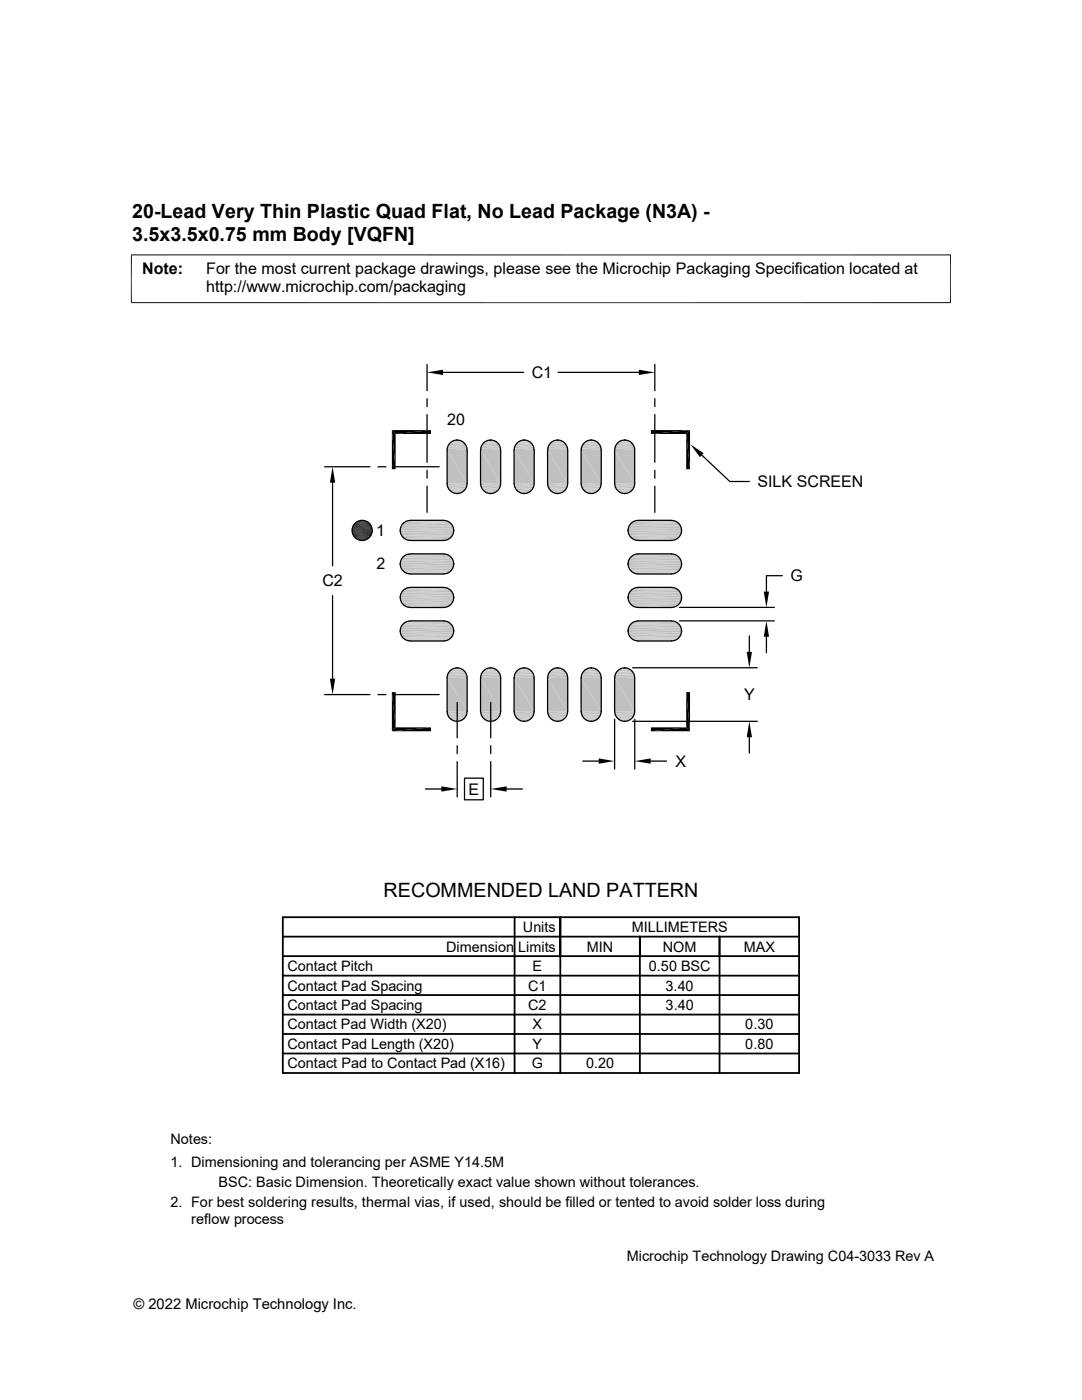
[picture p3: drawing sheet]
<svg xmlns="http://www.w3.org/2000/svg" width="216mm" height="279mm" viewBox="0 0 216 279" stroke-linecap="round" stroke-linejoin="round" font-family="sans-serif">
<g fill="#c0c0c0">
<path d="M90.9 87.8h.7z"/>
<path d="M97.6 87.8h.7z"/>
<path d="M104.2 87.8h.7z"/>
<path d="M110.9 87.8h.7z"/>
<path d="M117.6 87.8h.7z"/>
<path d="M124.3 87.8h.7z"/>
<path d="M124 87.9h1.3z"/>
<path d="M124.3 87.8l1 .1z"/>
<path d="M117.3 87.9h1.3z"/>
<path d="M117.6 87.8l1 .1z"/>
<path d="M110.6 87.9h1.4z"/>
<path d="M110.9 87.8l1.1 .1z"/>
<path d="M103.9 87.9h1.4z"/>
<path d="M104.2 87.8l1.1 .1z"/>
<path d="M97.2 87.9h1.4z"/>
<path d="M97.6 87.8l1 .1z"/>
<path d="M90.5 87.9h1.4z"/>
<path d="M90.9 87.8l1 .1z"/>
</g>
<path d="M123.6 88h2" fill="none" stroke="#c0c0c0" stroke-width=".2"/>
<path d="M124 87.9h1.3l.3 .2z" fill="#c0c0c0"/>
<path d="M116.9 88h2.1" fill="none" stroke="#c0c0c0" stroke-width=".2"/>
<g fill="#c0c0c0">
<path d="M117.3 87.9h1.3l.4 .2z"/>
<path d="M110.3 88.1l.3-.2 1.7 .2z"/>
<path d="M110.6 87.9h1.4l.3 .2z"/>
<path d="M103.6 88.1l.3-.2 1.7 .2z"/>
<path d="M103.9 87.9h1.4l.3 .2z"/>
</g>
<path d="M96.9 88h2" fill="none" stroke="#c0c0c0" stroke-width=".2"/>
<path d="M97.2 87.9h1.4l.3 .2z" fill="#c0c0c0"/>
<path d="M90.2 88h2" fill="none" stroke="#c0c0c0" stroke-width=".2"/>
<path d="M90.5 87.9h1.4l.3 .2z" fill="#c0c0c0"/>
<path d="M89.9 88.2h2.6M96.6 88.2h2.6M103.3 88.2h2.6M110 88.2h2.6M116.7 88.2h2.6M123.4 88.2h2.5" fill="none" stroke="#c0c0c0" stroke-width=".21"/>
<path d="M89.7 88.4h3.1M96.4 88.4h3M103 88.4h3.1M109.7 88.4h3.1M116.4 88.4h3.1M123.1 88.4h3.1" fill="none" stroke="#c0c0c0" stroke-width=".23"/>
<path d="M89.5 88.7h3.4M96.2 88.7h3.4M102.8 88.7h3.5M109.5 88.7h3.5M116.2 88.7h3.5M122.9 88.7h3.5" fill="none" stroke="#c0c0c0" stroke-width=".3"/>
<path d="M89.3 89h3.8M96 89h3.8M102.7 89h3.8M109.4 89h3.8M116.1 89h3.7M122.8 89h3.7" fill="none" stroke="#c0c0c0" stroke-width=".32"/>
<path d="M89.2 89.6h4M89.2 89.3h4M95.9 89.6h4M95.9 89.3h4M102.6 89.6h4M102.6 89.3h4M109.3 89.6h4M109.3 89.3h3.9M116 89.6h4M116 89.3h3.9M122.6 89.6h4M122.7 89.3h3.9" fill="none" stroke="#c0c0c0" stroke-width=".34"/>
<g fill="#c0c0c0">
<path d="M122.6 89.8l4 6.7h-4z"/>
<path d="M122.6 89.8h4v6.7z"/>
<path d="M116 89.8l4 6.7h-4z"/>
<path d="M116 89.8h4v6.7z"/>
<path d="M109.3 89.8l4 6.7h-4z"/>
<path d="M109.3 89.8h4v6.7z"/>
<path d="M102.6 89.8l4 6.7h-4z"/>
<path d="M102.6 89.8h4v6.7z"/>
<path d="M95.9 89.8l4 6.7h-4z"/>
<path d="M95.9 89.8h4v6.7z"/>
<path d="M89.2 89.8l4 6.7h-4z"/>
<path d="M89.2 89.8h4v6.7z"/>
</g>
<path d="M89.2 96.7h4M95.9 96.7h4M102.6 96.7h4M109.3 96.7h4M116 96.7h4M122.6 96.7h4" fill="none" stroke="#c0c0c0" stroke-width=".36"/>
<path d="M89.2 97h4M89.3 97.3h3.8M95.9 97h4M96 97.3h3.8M102.6 97h4M102.7 97.3h3.8M109.3 97h3.9M109.4 97.3h3.8M116 97h3.9M116.1 97.3h3.7M122.7 97h3.9M122.8 97.3h3.7" fill="none" stroke="#c0c0c0" stroke-width=".32"/>
<path d="M89.5 97.6h3.4M96.2 97.6h3.4M102.8 97.6h3.5M109.5 97.6h3.5M116.2 97.6h3.5M122.9 97.6h3.5" fill="none" stroke="#c0c0c0" stroke-width=".3"/>
<path d="M89.7 97.9h3.1M96.4 97.9h3M103 97.9h3.1M109.7 97.9h3.1M116.4 97.9h3.1M123.1 97.9h3.1" fill="none" stroke="#c0c0c0" stroke-width=".25"/>
<path d="M89.9 98.1h2.6M96.6 98.1h2.6M103.3 98.1h2.6M110 98.1h2.6M116.7 98.1h2.6M123.4 98.1h2.5" fill="none" stroke="#c0c0c0" stroke-width=".2"/>
<path d="M123.6 98.2l1.7 .2h-1.3z" fill="#c0c0c0"/>
<path d="M123.6 98.3h2" fill="none" stroke="#c0c0c0" stroke-width=".2"/>
<path d="M116.9 98.2l1.7 .2h-1.3z" fill="#c0c0c0"/>
<path d="M116.9 98.3h2.1" fill="none" stroke="#c0c0c0" stroke-width=".2"/>
<g fill="#c0c0c0">
<path d="M110.3 98.2l1.7 .2h-1.4z"/>
<path d="M110.3 98.2h2l-.3 .2z"/>
<path d="M103.6 98.2l1.7 .2h-1.4z"/>
<path d="M103.6 98.2h2l-.3 .2z"/>
<path d="M96.9 98.2l1.7 .2h-1.4z"/>
</g>
<path d="M96.9 98.3h2" fill="none" stroke="#c0c0c0" stroke-width=".2"/>
<path d="M90.2 98.2l1.7 .2h-1.4z" fill="#c0c0c0"/>
<path d="M90.2 98.3h2" fill="none" stroke="#c0c0c0" stroke-width=".2"/>
<g fill="#c0c0c0">
<path d="M90.9 98.5h.7z"/>
<path d="M97.6 98.5h.7z"/>
<path d="M104.2 98.5h.7z"/>
<path d="M110.9 98.5h.7z"/>
<path d="M117.6 98.5h.7z"/>
<path d="M124.3 98.5h.7z"/>
<path d="M124 98.4l1 .1z"/>
<path d="M124 98.4h1.3z"/>
<path d="M117.3 98.4l1 .1z"/>
<path d="M117.3 98.4h1.3z"/>
<path d="M110.6 98.4l1 .1z"/>
<path d="M110.6 98.4h1.4z"/>
<path d="M103.9 98.4l1 .1z"/>
<path d="M103.9 98.4h1.4z"/>
<path d="M97.2 98.4l1.1 .1z"/>
<path d="M97.2 98.4h1.4z"/>
<path d="M90.5 98.4l1.1 .1z"/>
<path d="M90.5 98.4h1.4z"/>
</g>
<g fill="none" stroke="#c0c0c0" stroke-width=".2">
<path d="M80.6 110.9h9.2M80.6 117.6h9.2M80.6 107.5h9.2M80.6 114.2h9.2M80.9 107.7h8.6M80.9 114.4h8.6M80.9 104h8.6M80.9 110.7h8.6M80.9 117.4h8.6M81.2 103.9h8M81.2 110.6h8M81.2 117.3h8"/>
<path d="M81.2 107.8h8M81.2 114.5h8M81.5 107.9h7.4M81.5 114.5h7.4M81.5 103.9h7.4M81.5 110.6h7.4M81.5 117.2h7.4M126 110.9h9.3M126 117.6h9.3M126 107.5h9.3M126 114.2h9.3M126.3 107.7h8.7"/>
<path d="M126.3 114.4h8.7M126.3 104h8.7M126.3 110.7h8.7M126.3 117.4h8.7M126.6 103.9h8.1M126.6 110.6h8.1M126.6 117.3h8.1M126.6 107.8h8.1M126.6 114.5h8.1M127 103.9h7.3M127 110.6h7.3M127 117.2h7.3"/>
<path d="M127 107.9h7.3M127 114.5h7.3M80.6 124.3h9.2M80.6 120.9h9.2M80.9 121h8.6M80.9 127.7h8.6M80.9 124.1h8.6M81.2 124h8M81.2 121.2h8M81.2 127.8h8M81.5 121.2h7.4M81.5 127.9h7.4"/>
<path d="M81.5 123.9h7.4M126 124.3h9.3M126 120.9h9.3M126.3 121h8.7M126.3 127.7h8.7M126.3 124.1h8.7M126.6 124h8.1M126.6 121.2h8.1M126.6 127.8h8.1M127 123.9h7.3M127 121.2h7.3M127 127.9h7.3"/>
</g>
<path d="M80.6 104.2h9.2M126 104.2h9.3M80.6 127.6h9.2M126 127.6h9.3" fill="none" stroke="#c0c0c0" stroke-width=".21"/>
<path d="M80.3 104.4h9.8M125.8 104.4h9.7M80.3 127.3h9.8M125.8 127.3h9.7" fill="none" stroke="#c0c0c0" stroke-width=".23"/>
<path d="M80.1 104.7h10.2M80.1 111.4h10.2M80.1 118.1h10.2M80.1 113.7h10.2M125.6 104.7h10.1M125.6 111.4h10.1M125.6 118.1h10.1M125.6 113.7h10.1M80.1 120.4h10.2M80.1 127.1h10.2M125.6 120.4h10.1M125.6 127.1h10.1" fill="none" stroke="#c0c0c0" stroke-width=".3"/>
<g fill="none" stroke="#c0c0c0" stroke-width=".32">
<path d="M79.9 118.7h10.6M79.9 113.1h10.6M80 106.7h10.4M80 113.4h10.4M80 105h10.4M80 111.7h10.4M80 118.4h10.4M125.3 118.7h10.7M125.3 113.1h10.7M125.4 106.7h10.5M125.4 113.4h10.5M125.4 105h10.5"/>
<path d="M125.4 111.7h10.5M125.4 118.4h10.5M80 120.1h10.4M80 126.8h10.4M80 125.1h10.4M125.4 120.1h10.5M125.4 126.8h10.5M125.4 125.1h10.5"/>
</g>
<g fill="none" stroke="#c0c0c0" stroke-width=".34">
<path d="M79.8 105.7h10.8M79.8 112.4h10.8M79.8 119.4h10.8M79.9 105.3h10.6M79.9 112h10.6M79.9 106.4h10.6M79.9 119.7h10.6M125.3 105.7h10.7M125.3 112.4h10.7M125.3 119.4h10.7M125.3 105.3h10.7M125.3 112h10.7"/>
<path d="M125.3 106.4h10.7M125.3 119.7h10.7M79.8 126.1h10.8M79.9 125.4h10.6M79.9 126.4h10.6M125.3 126.1h10.7M125.3 125.4h10.7M125.3 126.4h10.7"/>
</g>
<path d="M79.8 119.1h10.8M79.8 106h10.8M79.8 112.7h10.8M125.3 119.1h10.7M125.3 106h10.7M125.3 112.7h10.7M79.8 125.7h10.8M125.3 125.7h10.7" fill="none" stroke="#c0c0c0" stroke-width=".36"/>
<path d="M80.1 107h10.2M125.6 107h10.1M80.1 124.8h10.2M125.6 124.8h10.1" fill="none" stroke="#c0c0c0" stroke-width=".28"/>
<path d="M80.3 107.3h9.8M80.3 114h9.8M80.3 111.1h9.8M80.3 117.8h9.8M125.8 107.3h9.7M125.8 114h9.7M125.8 111.1h9.7M125.8 117.8h9.7M80.3 120.7h9.8M80.3 124.5h9.8M125.8 120.7h9.7M125.8 124.5h9.7" fill="none" stroke="#c0c0c0" stroke-width=".25"/>
<g fill="#c0c0c0">
<path d="M90.9 133.3h.7z"/>
<path d="M97.6 133.3h.7z"/>
<path d="M104.2 133.3h.7z"/>
<path d="M110.9 133.3h.7z"/>
<path d="M117.6 133.3h.7z"/>
<path d="M124.3 133.3h.7z"/>
<path d="M124 133.4h1.3z"/>
<path d="M124.3 133.3l1 .1z"/>
<path d="M117.3 133.4h1.3z"/>
<path d="M117.6 133.3l1 .1z"/>
<path d="M110.6 133.4h1.4z"/>
<path d="M110.9 133.3l1.1 .1z"/>
<path d="M103.9 133.4h1.4z"/>
<path d="M104.2 133.3l1.1 .1z"/>
<path d="M97.2 133.4h1.4z"/>
<path d="M97.6 133.3l1 .1z"/>
<path d="M90.5 133.4h1.4z"/>
<path d="M90.9 133.3l1 .1z"/>
</g>
<path d="M123.6 133.5h2" fill="none" stroke="#c0c0c0" stroke-width=".2"/>
<path d="M124 133.4h1.3l.3 .1z" fill="#c0c0c0"/>
<path d="M116.9 133.5h2.1" fill="none" stroke="#c0c0c0" stroke-width=".2"/>
<g fill="#c0c0c0">
<path d="M117.3 133.4h1.3l.4 .1z"/>
<path d="M110.3 133.5l.3-.1 1.7 .1z"/>
<path d="M110.6 133.4h1.4l.3 .1z"/>
<path d="M103.6 133.5l.3-.1 1.7 .1z"/>
<path d="M103.9 133.4h1.4l.3 .1z"/>
</g>
<path d="M96.9 133.5h2" fill="none" stroke="#c0c0c0" stroke-width=".2"/>
<path d="M97.2 133.4h1.4l.3 .1z" fill="#c0c0c0"/>
<path d="M90.2 133.5h2" fill="none" stroke="#c0c0c0" stroke-width=".2"/>
<path d="M90.5 133.4h1.4l.3 .1z" fill="#c0c0c0"/>
<path d="M89.9 133.6h2.6M96.6 133.6h2.6M103.3 133.6h2.6M110 133.6h2.6M116.7 133.6h2.6M123.4 133.6h2.5" fill="none" stroke="#c0c0c0" stroke-width=".2"/>
<path d="M89.7 133.9h3.1M96.4 133.9h3M103 133.9h3.1M109.7 133.9h3.1M116.4 133.9h3.1M123.1 133.9h3.1" fill="none" stroke="#c0c0c0" stroke-width=".25"/>
<path d="M89.5 134.1h3.4M96.2 134.1h3.4M102.8 134.1h3.5M109.5 134.1h3.5M116.2 134.1h3.5M122.9 134.1h3.5" fill="none" stroke="#c0c0c0" stroke-width=".3"/>
<path d="M89.2 134.8h4M89.3 134.4h3.8M95.9 134.8h4M96 134.4h3.8M102.6 134.8h4M102.7 134.4h3.8M109.3 134.8h3.9M109.4 134.4h3.8M116 134.8h3.9M116.1 134.4h3.7M122.7 134.8h3.9M122.8 134.4h3.7" fill="none" stroke="#c0c0c0" stroke-width=".32"/>
<path d="M89.2 135.1h4M95.9 135.1h4M102.6 135.1h4M109.3 135.1h4M116 135.1h4M122.6 135.1h4" fill="none" stroke="#c0c0c0" stroke-width=".36"/>
<g fill="#c0c0c0">
<path d="M122.6 135.3l4 6.7h-4z"/>
<path d="M122.6 135.3h4v6.7z"/>
<path d="M116 135.3l4 6.7h-4z"/>
<path d="M116 135.3h4v6.7z"/>
<path d="M109.3 135.3l4 6.7h-4z"/>
<path d="M109.3 135.3h4v6.7z"/>
<path d="M102.6 135.3l4 6.7h-4z"/>
<path d="M102.6 135.3h4v6.7z"/>
<path d="M95.9 135.3l4 6.7h-4z"/>
<path d="M95.9 135.3h4v6.7z"/>
<path d="M89.2 135.3l4 6.7h-4z"/>
<path d="M89.2 135.3h4v6.7z"/>
</g>
<path d="M89.2 142.1h4M89.2 142.5h4M95.9 142.1h4M95.9 142.5h4M102.6 142.1h4M102.6 142.5h4M109.3 142.1h4M109.3 142.5h3.9M116 142.1h4M116 142.5h3.9M122.6 142.1h4M122.7 142.5h3.9" fill="none" stroke="#c0c0c0" stroke-width=".34"/>
<path d="M89.3 142.8h3.8M96 142.8h3.8M102.7 142.8h3.8M109.4 142.8h3.8M116.1 142.8h3.7M122.8 142.8h3.7" fill="none" stroke="#c0c0c0" stroke-width=".32"/>
<path d="M89.5 143.1h3.4M96.2 143.1h3.4M102.8 143.1h3.5M109.5 143.1h3.5M116.2 143.1h3.5M122.9 143.1h3.5" fill="none" stroke="#c0c0c0" stroke-width=".3"/>
<path d="M89.7 143.4h3.1M96.4 143.4h3M103 143.4h3.1M109.7 143.4h3.1M116.4 143.4h3.1M123.1 143.4h3.1" fill="none" stroke="#c0c0c0" stroke-width=".23"/>
<path d="M89.9 143.6h2.6M96.6 143.6h2.6M103.3 143.6h2.6M110 143.6h2.6M116.7 143.6h2.6M123.4 143.6h2.5" fill="none" stroke="#c0c0c0" stroke-width=".21"/>
<path d="M123.6 143.7l1.7 .1h-1.3z" fill="#c0c0c0"/>
<path d="M123.6 143.8h2" fill="none" stroke="#c0c0c0" stroke-width=".2"/>
<path d="M116.9 143.7l1.7 .1h-1.3z" fill="#c0c0c0"/>
<path d="M116.9 143.8h2.1" fill="none" stroke="#c0c0c0" stroke-width=".2"/>
<g fill="#c0c0c0">
<path d="M110.3 143.7l1.7 .1h-1.4z"/>
<path d="M110.3 143.7h2l-.3 .1z"/>
<path d="M103.6 143.7l1.7 .1h-1.4z"/>
<path d="M103.6 143.7h2l-.3 .1z"/>
<path d="M96.9 143.7l1.7 .1h-1.4z"/>
</g>
<path d="M96.9 143.8h2" fill="none" stroke="#c0c0c0" stroke-width=".2"/>
<path d="M90.2 143.7l1.7 .1h-1.4z" fill="#c0c0c0"/>
<path d="M90.2 143.8h2" fill="none" stroke="#c0c0c0" stroke-width=".2"/>
<g fill="#c0c0c0">
<path d="M90.9 143.9h.7z"/>
<path d="M97.6 143.9h.7z"/>
<path d="M104.2 143.9h.7z"/>
<path d="M110.9 143.9h.7z"/>
<path d="M117.6 143.9h.7z"/>
<path d="M124.3 143.9h.7z"/>
<path d="M124 143.8l1 .1z"/>
<path d="M124 143.8h1.3z"/>
<path d="M117.3 143.8l1 .1z"/>
<path d="M117.3 143.8h1.3z"/>
<path d="M110.6 143.8l1 .1z"/>
<path d="M110.6 143.8h1.4z"/>
<path d="M103.9 143.8l1 .1z"/>
<path d="M103.9 143.8h1.4z"/>
<path d="M97.2 143.8l1.1 .1z"/>
<path d="M97.2 143.8h1.4z"/>
<path d="M90.5 143.8l1.1 .1z"/>
<path d="M90.5 143.8h1.4z"/>
</g>
<g fill="none" stroke="#000" stroke-width=".25">
<path d="M85.2 72.7v5.3M85.2 79.6v1.6M88.4 74.3h16.1M111.4 74.3h16.1M130.7 72.7v5.3M130.7 79.6v1.6M64.8 93.2h9M66.4 96.3v16.6M75.4 93.2h1.6M78.6 93.2h9M85.2 82.7v9.6M85.2 93.9v1.5"/>
<path d="M85.2 97v5.3M91.2 87.8a1.98 1.98 0 0 1 2 2M91.2 87.8a1.98 1.98 0 0 0-2 2v6.7a1.99 1.99 0 0 0 2 2 1.99 1.99 0 0 0 2-2M91.2 98.5h.1M91.2 87.8h.1M93.2 89.8v6.7M95.9 89.8v6.7M95.9 96.5a1.99 1.99 0 0 0 2 2 1.99 1.99 0 0 0 2-2M97.9 87.8a1.98 1.98 0 0 0-2 2M97.9 98.5h.1M97.9 87.8h.1M97.9 87.8a1.98 1.98 0 0 1 2 2"/>
<path d="M99.9 89.8v6.7M102.6 89.8v6.7M102.6 96.5a1.99 1.99 0 0 0 2 2 1.99 1.99 0 0 0 2-2M104.6 87.8a1.98 1.98 0 0 0-2 2M104.6 98.5h.1M104.6 87.8h.1M104.6 87.8a1.98 1.98 0 0 1 2 2M106.6 89.8v6.7M109.3 89.8v6.7M111.3 87.8a1.98 1.98 0 0 1 2 2v6.7a2 2 0 0 1-2 2 2 2 0 0 1-2-2M111.3 87.8a1.98 1.98 0 0 0-2 2M111.3 98.5h.1"/>
<path d="M111.3 87.8h.1M116 89.8v6.7M118 87.8a1.98 1.98 0 0 1 2 2v6.7a2 2 0 0 1-2 2 2 2 0 0 1-2-2M118 87.8a1.98 1.98 0 0 0-2 2M118 98.5h.1M118 87.8h.1M122.6 89.8v6.7M124.7 87.8a1.98 1.98 0 0 0-2 2M124.7 98.5h.1M124.7 87.8h.1M124.7 87.8a1.98 1.98 0 0 1 1.9 2v6.7a1.99 1.99 0 0 1-1.9 2 1.99 1.99 0 0 1-2-2M130.7 82.7v9.6"/>
<path d="M130.7 93.9v1.5M130.7 97v5.3M140 90.8l5.6 5.3h3.9M66.4 118.9v16.5M79.8 119.2h.1M79.8 112.5h.1M79.8 105.9h.1M79.9 119.2a2.01 2.01 0 0 1 2-2h6.6a1.98 1.98 0 0 1 2 2M79.9 112.5a1.98 1.98 0 0 0 2 2l6.6 .1a2.02 2.02 0 0 0 2-2.1M79.9 105.9a1.98 1.98 0 0 0 2 1.9l6.6 .1a2.02 2.02 0 0 0 2-2M90.5 112.5a1.98 1.98 0 0 0-2-1.9l-6.6-.1a2.02 2.02 0 0 0-2 2M90.5 105.9a1.98 1.98 0 0 0-2-2l-6.6-.1a2.02 2.02 0 0 0-2 2.1"/>
<path d="M90.5 119.2a2.01 2.01 0 0 1-2 2h-6.6a1.98 1.98 0 0 1-2-2M90.6 119.2h.1M90.6 112.5h.1M90.6 105.9h.1M125.3 119.2h.1M125.3 112.5h.1M125.3 105.9h.1M126.1 117.6l.5-.2 .7-.2h6.7a2 2 0 0 1 2 2 2 2 0 0 1-2 2h-6.7a2.01 2.01 0 0 1-1.9-1.3 2.01 2.01 0 0 1 .7-2.3zM126.1 111l.5-.3 .7-.1 6.7-.1a2 2 0 0 1 2 2 2 2 0 0 1-2 2l-6.7 .1a2.01 2.01 0 0 1-1.9-1.4 2.01 2.01 0 0 1 .7-2.2zM126.1 104.3l.5-.3 .7-.1 6.7-.1a2 2 0 0 1 2 2 2 2 0 0 1-2 2l-6.7 .1a2.01 2.01 0 0 1-1.9-1.4 2.01 2.01 0 0 1 .7-2.2zM136 119.2h.1M136 112.5h.1"/>
<path d="M136 105.9h.1M156.1 114.9h-3.2v3.2M64.8 138.6h9M75.4 138.6h1.6M78.6 138.6h9M79.8 125.9h.1M79.9 125.9a2.01 2.01 0 0 1 2-2h6.6a1.98 1.98 0 0 1 2 2M79.9 125.9a1.98 1.98 0 0 0 2 2M81.9 127.9h6.6M90.5 125.9a1.98 1.98 0 0 1-2 2M90.6 125.9h.1M91.2 133.3h.1"/>
<path d="M93.2 135.3a1.99 1.99 0 0 0-2-2 1.99 1.99 0 0 0-2 2v6.7a1.98 1.98 0 0 0 2 2M93.2 135.3v6.7M95.9 135.3v6.7M97.9 133.3h.1M99.9 135.3a1.99 1.99 0 0 0-2-2 1.99 1.99 0 0 0-2 2M99.9 135.3v6.7M102.6 135.3v6.7M104.6 133.3h.1M106.6 135.3a1.99 1.99 0 0 0-2-2 1.99 1.99 0 0 0-2 2M106.6 135.3v6.7M109.3 135.3v6.7M109.3 135.3a2 2 0 0 1 2-2 2 2 0 0 1 2 2v6.7a1.98 1.98 0 0 1-2 2"/>
<path d="M111.3 133.3h.1M116 135.3v6.7M116 135.3a2 2 0 0 1 2-2 2 2 0 0 1 2 2v6.7a1.98 1.98 0 0 1-2 2M118 133.3h.1M122.6 135.3v6.7M122.7 135.3a1.99 1.99 0 0 1 2-2 1.99 1.99 0 0 1 1.9 2v6.7a1.98 1.98 0 0 1-1.9 2M124.7 133.3h.1M125.3 125.9h.1M125.3 125.9a1.98 1.98 0 0 1 2-2h6.7a2 2 0 0 1 2 2 2 2 0 0 1-2 2M125.3 125.9a1.98 1.98 0 0 0 2 2M126.2 133.3h24.9M127.3 127.9h6.7"/>
<path d="M135.6 123.9h18.9M135.6 121.2h18.9M136 125.9h.1M149.5 126.9v3.2M152.9 127.1v3.2M84.9 157.5h3.2M91.2 144h.1M91.2 140.2v7M91.2 148.8v1.6M91.2 152v7M92.7 155.3h3.7v4.3h-3.7zM93.2 142a1.98 1.98 0 0 1-2 2"/>
<path d="M95.9 142a1.98 1.98 0 0 0 2 2M97.9 144h.1M97.9 140.2v7M97.9 148.8v1.6M97.9 152v7M99.9 142a1.98 1.98 0 0 1-2 2M101.1 157.5h3.2M102.6 142a1.98 1.98 0 0 0 2 2M104.6 144h.1M106.6 142a1.98 1.98 0 0 1-2 2M109.3 142a1.98 1.98 0 0 0 2 2M111.3 144h.1"/>
<path d="M116 142a1.98 1.98 0 0 0 2 2M116.3 151.9h3.2M118 144h.1M122.6 143.6v9.9M122.7 142a1.98 1.98 0 0 0 2 2M124.7 144h.1M126.2 144h24.9M126.7 143.6v9.9M129.8 151.9h3.2M149.5 147.1v3.2"/>
<circle cx="72.3" cy="105.9" r="2.01"/>
</g>
<path d="M56.4 194.7h103zM56.4 186.9h103M56.4 183h103v31.1h-103zM56.4 190.8h103M56.4 198.6h103M102.7 183v31.1M111.8 190.8v-7.8v31.1M127.7 190.8v-3.9v27.2M143.6 186.9v27.2M56.4 202.5h103M56.4 206.4h103M56.4 210.2h103" fill="none" stroke="#000" stroke-width=".36"/>
<g fill="#000">
<path d="M85.2 74.3l3.2-.5v1zM127.5 73.8l3.2 .5-3.2 .5zM66.4 93.2l.5 3.1h-1.1zM78.2 85.8l.8 7.8h-.8zM78.2 85.8l.8 .8v7zM79 86.6l7-.8v.8zM78.2 85.8h7.8l-7 .8zM129.9 85.8h7.8l-7.8 .8zM129.9 86.6l7.8-.8-.8 .8zM136.9 86.6l.8 7h-.8zM137.7 85.8v7.8l-.8-7zM137.7 88.7l2.7 1.7-.7 .8z"/>
<path d="M71.2 107.6l1.9 .1zM71.4 104l1.9 .1zM71.4 107.7l1.5 .1zM71.4 107.7h1.7zM71.4 104h1.7zM71.6 103.9l1.5 .1zM71.6 107.8h1.1zM71.6 107.8h1.3zM71.6 103.9h1.3zM71.8 103.9h1.1zM71.8 107.8l.7 .1zM71.8 107.8h.9z"/>
<path d="M71.8 103.9h.9zM72 103.8l.7 .1zM72 107.9h.5zM72 103.8h.5zM152.4 118.1h1.1l-.6 3.1zM65.8 135.4h1.1l-.5 3.2zM149 130.1h1.1l-.6 3.2zM152.9 123.9l.6 3.2h-1.1zM78.2 138.1l.8 7.1-.8 .7zM78.2 138.1h.8v7.1zM78.2 145.9l7.8-.7v.7zM79 145.2h7l-7.8 .7z"/>
<path d="M88.1 156.9l3.1 .6-3.1 .5zM97.9 157.5l3.2-.6v1.1zM119.5 151.4l3.1 .5-3.1 .5zM126.7 151.9l3.1-.5v1zM129.9 145.2h7l-7 .7zM129.9 145.9l7-.7 .8 .7zM136.9 138.1l.8 7.8-.8-.7zM136.9 138.1h.8v7.8zM149.5 144l.6 3.1h-1.1z"/>
</g>
<g fill="none" stroke="#000" stroke-width=".2">
<path d="M26.1 50.9h163.7M26.2 50.8v9.7M189.7 50.8v9.7M26.1 60.4h163.7M70.2 105.6h4.1M70.2 105.8h4.1M70.2 105.9h4.1M70.2 106.1h4.1M70.3 105.4h4M70.3 106.3h4M70.3 106.5h3.9M70.3 105.2h3.9"/>
<path d="M70.4 105h3.7M70.4 106.7h3.7M70.4 106.9h3.6M70.4 104.8h3.6M70.5 107h3.5M70.5 104.7h3.5M70.7 104.5h3.1M70.7 107.2h3.1M70.8 107.3h2.9M70.8 104.4h2.9M70.9 104.3h2.7M70.9 107.5h2.7"/>
<path d="M71.1 107.6h2.3M71.1 104.2h2.3M71.2 104.1h2.1M71.2 107.7h2.1"/>
</g>
<g font-size="3.9">
<text x="26.4" y="43.5">20-Lead Very Thin Plastic Quad Flat, No Lead Package (N3A) -</text>
<text x="26.4" y="48">3.5x3.5x0.75 mm Body [VQFN]</text>
<text x="76.5" y="178.9">RECOMMENDED LAND PATTERN</text>
</g>
<g font-size="3.2">
<text x="28.4" y="54.6">Note:</text>
<text x="41.1" y="58.3">http://www.microchip.com/packaging</text>
<text x="41.1" y="54.6">For the most current package drawings, please see the Microchip Packaging Specification located at</text>
<text x="106.1" y="75.4">C1</text>
<text x="89.2" y="84.8">20</text>
<text x="151.2" y="97.2">SILK SCREEN</text>
<text x="75.1" y="107">1</text>
<text x="75.1" y="113.6">2</text>
<text x="64.3" y="117">C2</text>
<text x="157.7" y="116">G</text>
<text x="148.5" y="139.8">Y</text>
<text x="134.8" y="153">X</text>
<text x="93.5" y="158.6">E</text>
</g>
<g font-size="2.9">
<text x="89" y="189.9">Dimension Limits</text>
<text x="104.3" y="186">Units</text>
<text x="117.1" y="189.9">MIN</text>
<text x="126" y="186">MILLIMETERS</text>
<text x="132.3" y="189.9">NOM</text>
<text x="148.4" y="189.9">MAX</text>
<text x="57.3" y="193.8">Contact Pitch</text>
<text x="57.3" y="197.7">Contact Pad Spacing</text>
<text x="105.4" y="197.7">C1</text>
<text x="106.3" y="193.8">E</text>
<text x="129.5" y="193.8">0.50 BSC</text>
<text x="132.8" y="197.7">3.40</text>
<text x="57.3" y="201.6">Contact Pad Spacing</text>
<text x="105.4" y="201.6">C2</text>
<text x="132.8" y="201.6">3.40</text>
<text x="57.3" y="209.3">Contact Pad Length (X20)</text>
<text x="57.3" y="205.4">Contact Pad Width (X20)</text>
<text x="106.3" y="209.3">Y</text>
<text x="106.3" y="205.4">X</text>
<text x="148.7" y="209.3">0.80</text>
<text x="148.7" y="205.4">0.30</text>
<text x="57.3" y="213.2">Contact Pad to Contact Pad (X16)</text>
<text x="106.1" y="213.2">G</text>
<text x="116.9" y="213.2">0.20</text>
<text x="34" y="228.3">Notes:</text>
<text x="34" y="232.9">1. Dimensioning and tolerancing per ASME Y14.5M</text>
<text x="43.6" y="236.9">BSC: Basic Dimension. Theoretically exact value shown without tolerances.</text>
<text x="34" y="241">2. For best soldering results, thermal vias, if used, should be filled or tented to avoid solder loss during</text>
<text x="38.1" y="244.3">reflow process</text>
<text x="125.1" y="251.7">Microchip Technology Drawing C04-3033 Rev A</text>
<text x="26.6" y="261.3">© 2022 Microchip Technology Inc.</text>
</g>
</svg>
